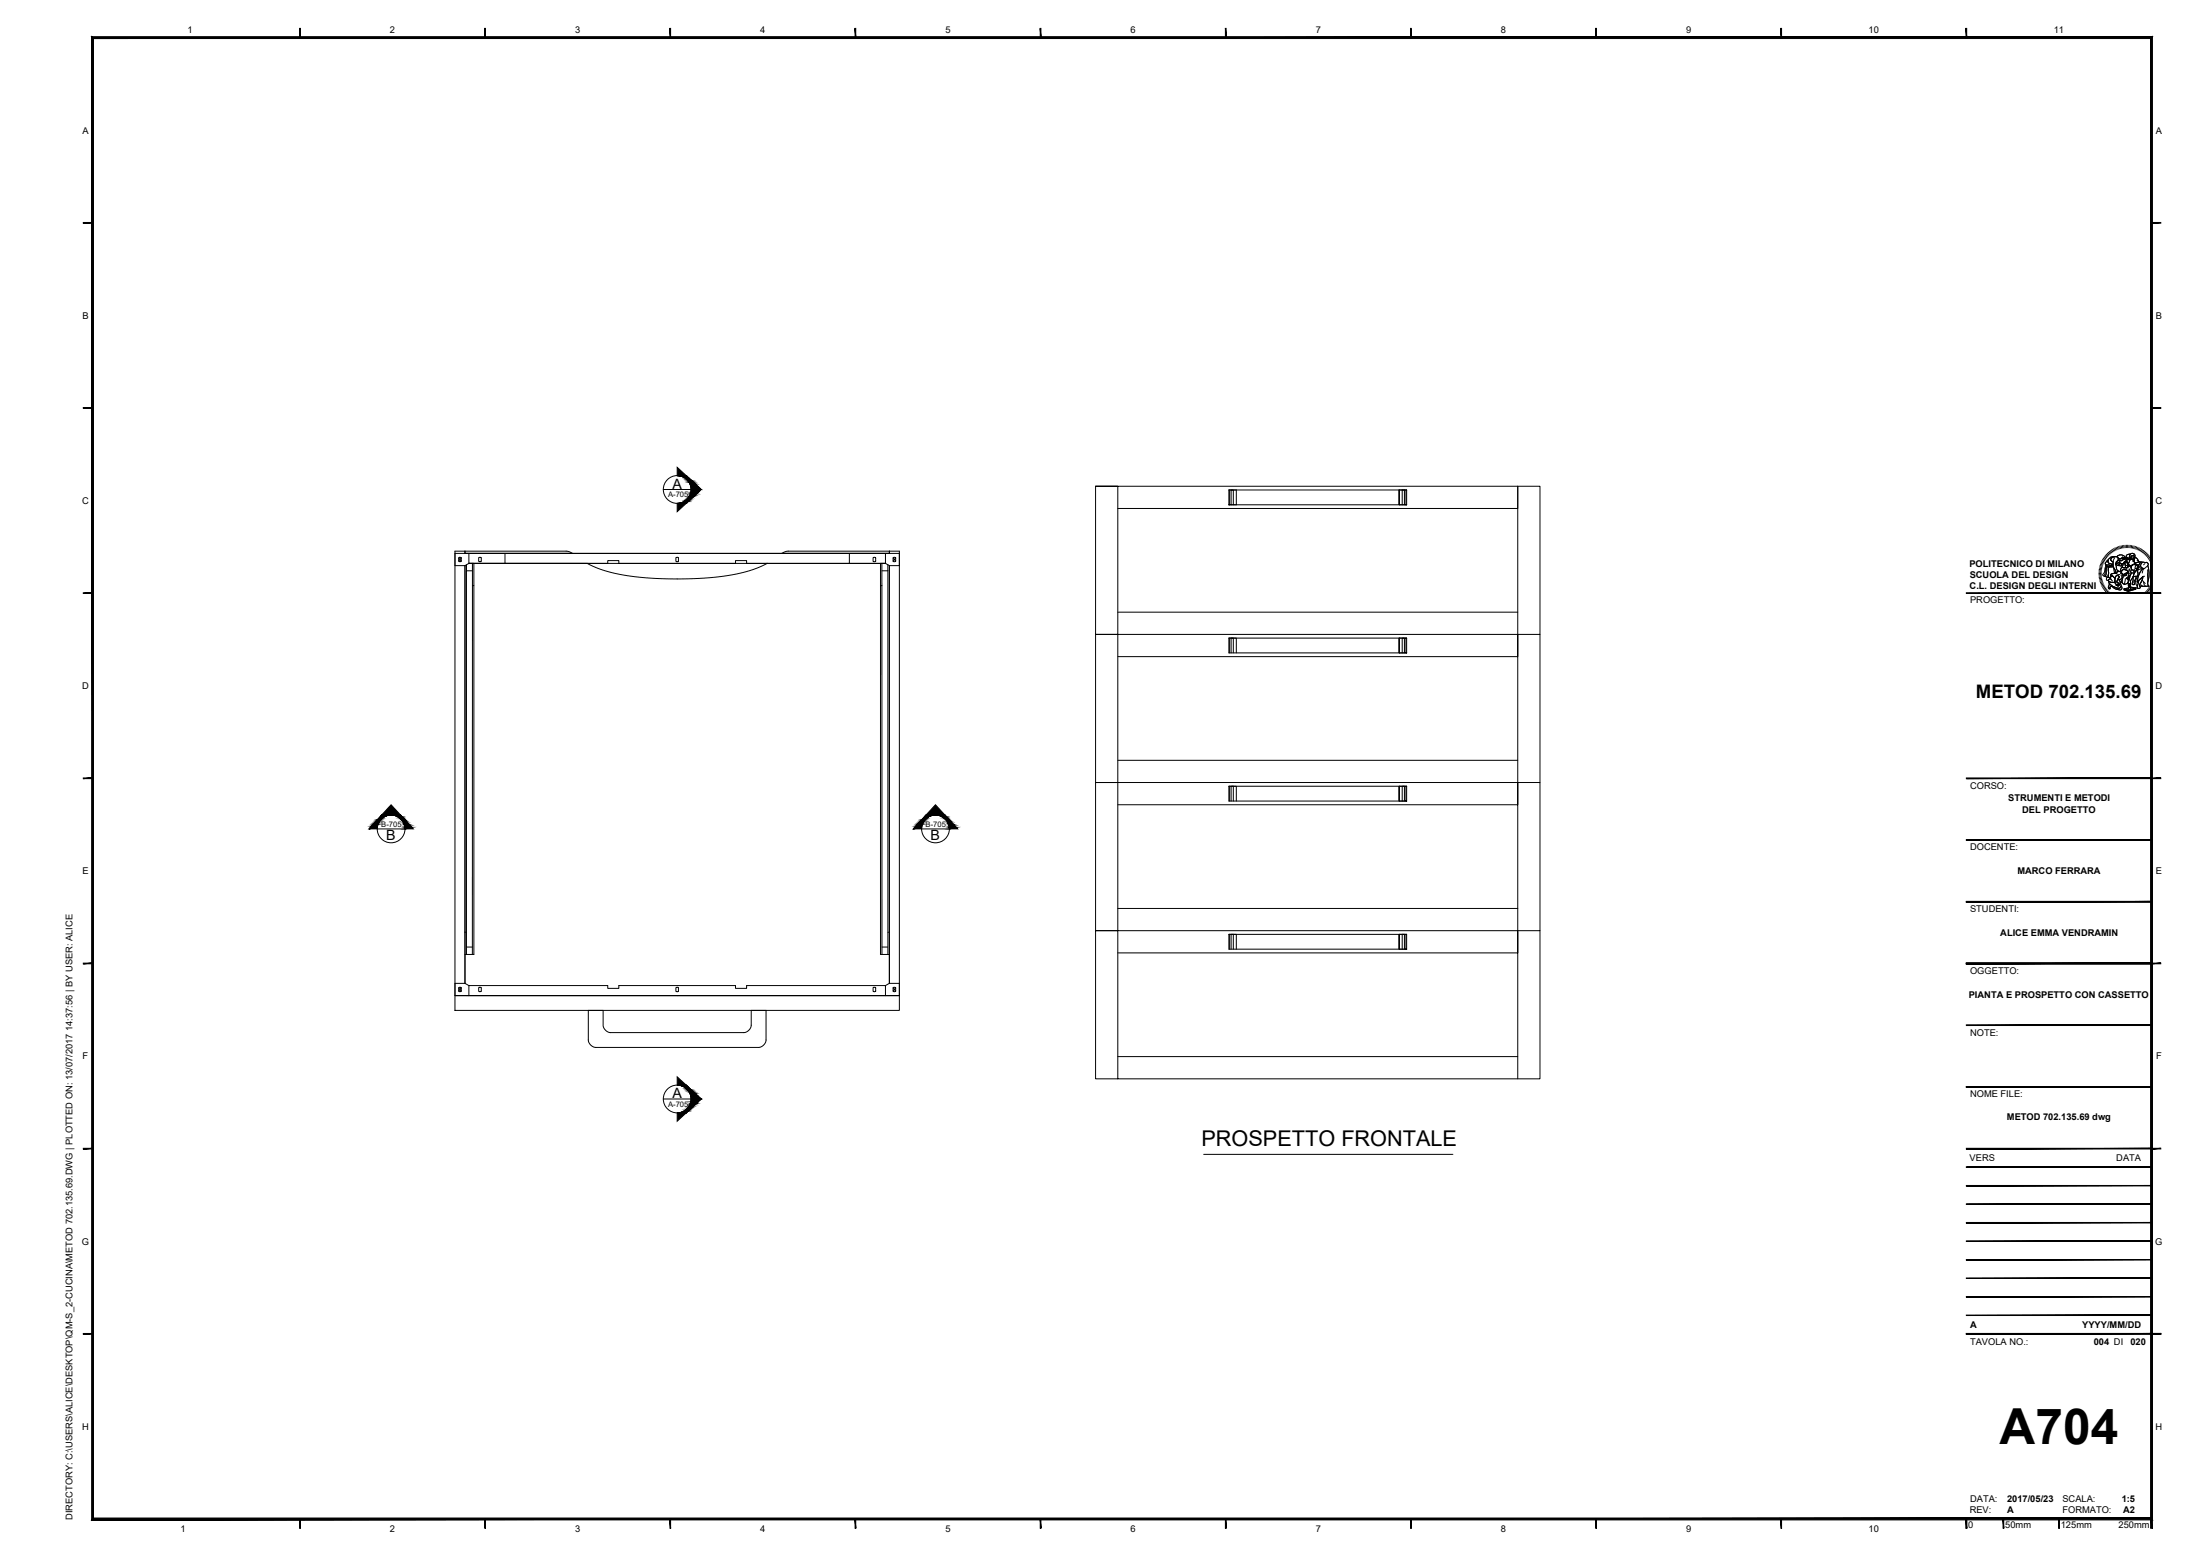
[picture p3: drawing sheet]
<svg xmlns="http://www.w3.org/2000/svg" width="594mm" height="420mm" viewBox="0 0 594 420" stroke-linecap="round" stroke-linejoin="round" font-family="sans-serif">
<!-- layer: A-FURN -->
<g fill="none" stroke="#000" stroke-width=".27">
<path d="M295.8 131.3v40h120v-40h-120h6v40M301.8 137.3h108v-6v40M331.8 132.3h48v4h-48zM332 132.3v4h-.2h2v-4M332.5 136.3v-4h.5v4M377.8 132.3v4M378.6 132.3v4M379.3 132.3v4M379.7 132.3v4h.1h-2v-4h2M125.6 148.8v.6h29l-1.6-.6h-30.1v120h120v-120h-30.2l-1.6 .6h29.1v-.6M125.6 152.7v112.8M126.6 152.1h32l4 1.8 5.2 1.3 6.9 .8 7.2 .3 8.1-.2 7.1-.8 5.4-1.2 4.7-2h31.9"/>
<path d="M240.2 152.7v112.8M301.8 177.3h108v-6v40M301.8 165.3h108M331.8 172.3h2v4M331.8 172.3v4h48v-4M331.8 172.3h48M332 172.3v4M332.5 176.3v-4h.5v4M377.8 172.3v4M378.6 176.3v-4h.7v4M379.7 172.3v4h.1h-2v-4h2M415.8 171.3v40h-120v-40h6v40"/>
<path d="M301.8 217.3h108v-6v40M301.8 205.3h108M331.8 212.3h2v4M331.8 212.3v4h48v-4M331.8 212.3h48M332 212.3v4M332.5 216.3v-4h.5v4M377.8 212.3v4M378.6 216.3v-4h.7v4M379.7 212.3v4h.1h-2v-4h2M415.8 211.3v40h-120v-40h6v40M301.8 257.3h108v-6v40"/>
<path d="M301.8 245.3h108M331.8 252.3h2v4M331.8 252.3v4h48v-4M331.8 252.3h48M332 252.3v4M332.5 252.3v4M333 252.3v4M377.8 252.3v4M378.6 256.3v-4h.7v4M379.7 252.3v4h.1h-2v-4h2M415.8 251.3v40h-120v-40h6v40M122.9 268.8h120v4h-120z"/>
<path d="M158.9 272.8h4v4.4l.7 1.1 1.2 .5h36.2l1.1-.5 .7-1.1 .1-4.4h4l-.1 8.3-.7 1.2-1.1 .5h-44.4l-1-.5-.7-1.2zM301.8 285.3h108"/>
</g>
<!-- layer: meccanismi -->
<g fill="none" stroke="#000" stroke-width=".27">
<path d="M123.9 150.6h.6v1h-.6zM126 152.5v1.6M126.6 149.4v2.7h37.5v-.7h3v.7M126.6 152.1l-1 .6h-2.7v-3.3h120v3.3h-2.7l-1.1-.6h-37.5v-.7h-3v.7M126.6 152.1h1.4v105.6h-2.4M126.6 152.1h80.6M127.6 154.1h-1.6v101.6h1.6M127.6 158.1h.4M127.6 152.1v105.6M129.3 150.6h.6v1h-.6zM136.4 149.4v2.7M182.5 150.6h.7v1h-.7z"/>
<path d="M229.4 149.4v2.7M235.8 150.6h.6v1h-.6zM237.8 158.1h.4M238.1 152.1l.1 105.6M238.2 154.1h1.6v103.6M239.1 149.4v2.7h-1.3v105.6h2.4M239.8 152.5v1.6M241.2 150.6h.6v1h-.6zM125.6 251.7h.4M126 255.7v2M238.2 255.7h1.6M239.8 251.7h.4"/>
<path d="M123.9 266.7h.6v1h-.6zM126.6 268.8v-2.7h37.5v.8h3v-.8h31.5v.8h3v-.8h37.5v2.7M126.6 266.1l-1-.6h-2.7v3.3h120v-3.3h-2.7l-1.1 .6M129.3 266.7h.6v1h-.6zM182.5 266.7h.7l-.1 1h-.6zM235.8 266.7h.6v1h-.6zM241.2 266.7h.6v1h-.6z"/>
</g>
<!-- layer: viti -->
<path d="M123.9 150.7l.7 .8M124.6 150.7l-.7 .8M241.2 150.7l.7 .8M241.9 150.7l-.7 .8M123.9 266.8l.7 .8M124.6 266.8l-.7 .8M241.2 266.8l.7 .8M241.9 266.8l-.7 .8" fill="none" stroke="#000" stroke-width=".27"/>
<!-- layer: G-ANNO-DIM -->
<g fill="none" stroke="#000" stroke-width=".27">
<path d="M179.1 132.2h7.5M101.9 223.8h7.5M248.9 223.8h7.5M179.1 296.8h7.5M325 311.7h67.3"/>
<circle cx="182.9" cy="132.2" r="3.8"/>
<circle cx="105.6" cy="223.8" r="3.8"/>
<circle cx="252.6" cy="223.8" r="3.8"/>
<circle cx="182.9" cy="296.8" r="3.8"/>
</g>
<g fill="#000" stroke="#000" stroke-width=".27">
<path d="M182.9 126.2l2.4 2.2h-2.4zM183.3 135.9h2zM105.6 217.3l2.5 2.8h-5zM252.6 217.3l2.6 2.8h-5.1zM182.9 290.8l2.4 2.2h-2.4zM183.3 300.5h2z"/>
<path d="M182.9 135.9h2.4zM182.9 135.9h2.4l-2.4 2.3z"/>
<path d="M182.9 128.4l2.4 .1zM182.9 128.4l2.4 .1z"/>
<path d="M183.3 128.5h2.1zM183.3 128.5h2.1z"/>
<path d="M183.6 128.5l1.9 .1zM183.6 128.5l1.9 .1z"/>
<path d="M183.6 135.9h1.8zM183.3 135.9h2z"/>
<path d="M184 128.6l1.6 .1zM184 128.6l1.6 .1z"/>
<path d="M184 135.7h1.5zM183.6 135.9h1.8z"/>
<path d="M184.4 128.7l1.5 .2-.3-.2zM184.4 128.7l1.5 .2h-1.2z"/>
<path d="M184.4 135.6l1.1 .1 .1-.1zM184 135.7l.4-.1 1.1 .1z"/>
<path d="M184.7 128.9l1.4 .2-.2-.2zM184.7 128.9l1.4 .2h-1z"/>
<path d="M184.7 135.4l.9 .2 .3-.2zM184.4 135.6l.3-.2 .9 .2z"/>
<path d="M185.1 129.1l1.2 .3-.2-.3zM185.1 129.1l1.2 .3h-.9z"/>
<path d="M185.1 135.2l.8 .2 .2-.2zM184.7 135.4l.4-.2 .8 .2z"/>
<path d="M185.4 129.4l1.3 .3-.4-.3zM185.4 129.4l1.3 .3h-1.1z"/>
<path d="M185.4 135l.7 .2 .2-.2zM185.1 135.2l.3-.2 .7 .2z"/>
<path d="M185.6 129.7l1.4 .3-.3-.3zM185.6 129.7l1.4 .3h-1.1z"/>
<path d="M185.6 134.7l.7 .3 .4-.3zM185.6 134.7l.7 .3h-.9z"/>
<path d="M185.9 130l1.4 .3-.3-.3zM185.9 130l1.4 .3h-1.2z"/>
<path d="M185.9 134.4l.8 .3 .3-.3zM185.9 134.4l.8 .3h-1.1z"/>
<path d="M186.1 130.3l1.6 .4-.4-.4zM186.1 130.3l1.6 .4h-1.4z"/>
<path d="M186.1 134.1l.9 .3 .3-.3zM186.1 134.1l.9 .3h-1.1z"/>
<path d="M186.3 130.7l1.8 .3-.4-.3zM186.3 130.7l1.8 .3h-1.7z"/>
<path d="M186.3 133.7l1 .4 .4-.4zM186.3 133.7l1 .4h-1.2z"/>
<path d="M186.4 131l2.1 .4-.4-.4zM186.4 131l2.1 .4h-2z"/>
<path d="M186.4 133.3l1.3 .4 .4-.4zM186.4 133.3l1.3 .4h-1.4z"/>
<path d="M186.5 131.4l2.5 .4-.5-.4zM186.5 131.4l2.5 .4h-2.4z"/>
<path d="M186.5 133l1.6 .3 .4-.3zM186.5 133l1.6 .3h-1.7z"/>
<path d="M186.6 131.8l2.8 .4-.4-.4zM186.6 131.8l2.8 .4h-2.8z"/>
<path d="M186.6 132.6l1.9 .4 .5-.4zM186.6 132.6l1.9 .4h-2z"/>
<path d="M186.6 132.2l2.4 .4 .4-.4zM186.6 132.2l2.4 .4h-2.4z"/>
<path d="M99.6 223.8l2.3-.4v.4zM100 223.4l-.4 .4 2.3-.4z"/>
<path d="M100 223.4l1.9-.4v.4zM100.3 223l-.3 .4 1.9-.4z"/>
<path d="M100.3 223l1.7-.3-.1 .3zM100.7 222.7l-.4 .3 1.7-.3z"/>
<path d="M100.7 222.7l1.5-.4-.2 .4zM101 222.3l-.3 .4 1.5-.4z"/>
<path d="M101 222.3l1.4-.4-.2 .4zM101.4 221.9l-.4 .4 1.4-.4z"/>
<path d="M101.4 221.9l1.2-.3-.2 .3zM101.6 221.6l-.2 .3 1.2-.3z"/>
<path d="M101.6 221.6l1.2-.3-.2 .3zM101.9 221.3l-.3 .3 1.2-.3z"/>
<path d="M101.9 221.3l1.2-.3-.3 .3zM102.2 221l-.3 .3 1.2-.3z"/>
<path d="M102.2 221l1.2-.2-.3 .2zM102.4 220.8l-.2 .2 1.2-.2z"/>
<path d="M102.4 220.8l1.3-.2-.3 .2zM102.6 220.6l-.2 .2 1.3-.2z"/>
<path d="M102.6 220.6l1.5-.2-.4 .2zM102.8 220.4l-.2 .2 1.5-.2z"/>
<path d="M102.8 220.4l1.7-.1zM102.9 220.3l-.1 .1 1.7-.1z"/>
<path d="M102.9 220.3l1.9-.1zM102.9 220.3l1.9-.1z"/>
<path d="M103 220.2l2.2-.1zM103 220.2l2.2-.1z"/>
<path d="M103.1 220.1h2.5zM103.1 220.1h2.5z"/>
<path d="M106 220.1h2.2zM105.6 220.1h2.5z"/>
<path d="M106.4 220.2h1.8zM106 220.1h2.2z"/>
<path d="M106.8 220.3h1.5zM106.4 220.2h1.8z"/>
<path d="M107.1 220.4l1.2-.1 .2 .1zM106.8 220.3l.3 .1 1.2-.1z"/>
<path d="M107.5 220.6l1-.2 .1 .2zM107.1 220.4l.4 .2 1-.2z"/>
<path d="M107.8 220.8l.8-.2 .2 .2zM107.5 220.6l.3 .2 .8-.2z"/>
<path d="M108.1 221l.7-.2 .2 .2zM107.8 220.8l.3 .2 .7-.2z"/>
<path d="M108.4 221.3l.6-.3 .3 .3zM108.1 221l.3 .3 .6-.3z"/>
<path d="M108.6 221.6l.7-.3 .3 .3zM108.4 221.3l.2 .3 .7-.3z"/>
<path d="M108.9 221.9l.7-.3 .3 .3zM108.6 221.6l.3 .3 .7-.3z"/>
<path d="M109 222.3l.9-.4 .3 .4zM108.9 221.9l.1 .4 .9-.4z"/>
<path d="M109.2 222.7l1-.4 .3 .4zM109 222.3l.2 .4 1-.4z"/>
<path d="M109.3 223l1.2-.3 .4 .3zM109.2 222.7l.1 .3 1.2-.3z"/>
<path d="M109.3 223.4l1.6-.4 .3 .4zM109.3 223v.4l1.6-.4z"/>
<path d="M109.4 223.8l1.8-.4 .4 .4zM109.3 223.4l.1 .4 1.8-.4z"/>
<path d="M246.6 223.8l2.3-.4v.4zM247 223.4l-.4 .4 2.3-.4z"/>
<path d="M247 223.4l1.9-.4v.4zM247.3 223l-.3 .4 1.9-.4z"/>
<path d="M247.3 223l1.7-.3-.1 .3zM247.7 222.7l-.4 .3 1.7-.3z"/>
<path d="M247.7 222.7l1.5-.4-.2 .4zM248 222.3l-.3 .4 1.5-.4z"/>
<path d="M248 222.3l1.4-.4-.2 .4zM248.3 221.9l-.3 .4 1.4-.4z"/>
<path d="M248.3 221.9l1.3-.3-.2 .3zM248.7 221.6l-.4 .3 1.3-.3z"/>
<path d="M248.7 221.6l1.1-.3-.2 .3zM248.9 221.3l-.2 .3 1.1-.3z"/>
<path d="M248.9 221.3l1.2-.3-.3 .3zM249.2 221l-.3 .3 1.2-.3z"/>
<path d="M249.2 221l1.2-.2-.3 .2zM249.4 220.8l-.2 .2 1.2-.2z"/>
<path d="M249.4 220.8l1.3-.2-.3 .2zM249.6 220.6l-.2 .2 1.3-.2z"/>
<path d="M249.6 220.6l1.5-.2-.4 .2zM249.8 220.4l-.2 .2 1.5-.2z"/>
<path d="M249.8 220.4l1.7-.1zM249.9 220.3l-.1 .1 1.7-.1z"/>
<path d="M249.9 220.3l1.9-.1zM249.9 220.3l1.9-.1z"/>
<path d="M250 220.2l2.2-.1zM250 220.1h2.2z"/>
<path d="M250 220.1h2.6zM250 220.1h2.6z"/>
<path d="M253 220.1h2.2zM252.6 220.1h2.6z"/>
<path d="M253.4 220.2h1.8zM253 220.1h2.2z"/>
<path d="M253.8 220.3h1.5zM253.4 220.2h1.8z"/>
<path d="M254.1 220.4l1.2-.1 .1 .1zM253.8 220.3l.3 .1 1.2-.1z"/>
<path d="M254.5 220.6l.9-.2 .2 .2zM254.1 220.4l.4 .2 .9-.2z"/>
<path d="M254.8 220.8l.8-.2 .2 .2zM254.5 220.6l.3 .2 .8-.2z"/>
<path d="M255.1 221l.7-.2 .2 .2zM254.8 220.8l.3 .2 .7-.2z"/>
<path d="M255.4 221.3l.6-.3 .3 .3zM255.1 221l.3 .3 .6-.3z"/>
<path d="M255.6 221.6l.7-.3 .3 .3zM255.4 221.3l.2 .3 .7-.3z"/>
<path d="M255.9 221.9l.7-.3 .3 .3zM255.6 221.6l.3 .3 .7-.3z"/>
<path d="M256 222.3l.9-.4 .3 .4zM255.9 221.9l.1 .4 .9-.4z"/>
<path d="M256.2 222.7l1-.4 .3 .4zM256 222.3l.2 .4 1-.4z"/>
<path d="M256.3 223l1.2-.3 .4 .3zM256.2 222.7l.1 .3 1.2-.3z"/>
<path d="M256.3 223.4l1.6-.4 .3 .4zM256.3 223v.4l1.6-.4z"/>
<path d="M256.4 223.8l1.8-.4 .4 .4zM256.3 223.4l.1 .4 1.8-.4z"/>
<path d="M182.9 293h2.4zM182.9 293h2.4z"/>
<path d="M183.3 293l2.1 .1zM183.3 293l2.1 .1z"/>
<path d="M183.6 293.1l1.9 .1zM183.6 293.1l1.9 .1z"/>
<path d="M184 293.2l1.6 .1zM184 293.2l1.6 .1z"/>
<path d="M184.4 293.3l1.5 .2-.3-.2zM184.4 293.3l1.5 .2z"/>
<path d="M184.7 293.5l1.4 .2-.2-.2zM184.7 293.5l1.4 .2h-1z"/>
<path d="M185.1 293.7l1.2 .3-.2-.3zM185.1 293.7l1.2 .3h-.9z"/>
<path d="M185.1 299.8l.8 .2 .2-.2zM184.7 300l.4-.2 .8 .2z"/>
<path d="M185.4 294l1.3 .3-.4-.3zM185.4 294l1.3 .3h-1.1z"/>
<path d="M185.4 299.6l.7 .2 .2-.2zM185.1 299.8l.3-.2 .7 .2z"/>
<path d="M185.6 294.3l1.4 .3-.3-.3zM185.6 294.3l1.4 .3h-1.1z"/>
<path d="M185.6 299.3l.7 .3 .4-.3zM185.6 299.3l.7 .3h-.9z"/>
<path d="M185.9 294.6l1.4 .3-.3-.3zM185.9 294.6l1.4 .3h-1.2z"/>
<path d="M185.9 299l.8 .3 .3-.3zM185.9 299l.8 .3h-1.1z"/>
<path d="M186.1 294.9l1.6 .3-.4-.3zM186.1 294.9l1.6 .3h-1.4z"/>
<path d="M186.1 298.6l.9 .4 .3-.4zM186.1 298.6l.9 .4h-1.1z"/>
<path d="M186.3 295.2l1.8 .4-.4-.4zM186.3 295.2l1.8 .4h-1.7z"/>
<path d="M186.3 298.3l1 .3 .4-.3zM186.3 298.3l1 .3h-1.2z"/>
<path d="M186.4 295.6l2.1 .4-.4-.4zM186.4 295.6l2.1 .4h-2z"/>
<path d="M186.4 297.9l1.3 .4 .4-.4zM186.4 297.9l1.3 .4h-1.4z"/>
<path d="M186.5 296l2.5 .4-.5-.4zM186.5 296l2.5 .4h-2.4z"/>
<path d="M186.5 297.5l1.6 .4 .4-.4zM186.5 297.5l1.6 .4h-1.7z"/>
<path d="M186.6 296.4l2.8 .4-.4-.4zM186.6 296.4l2.8 .4h-2.8z"/>
<path d="M186.6 297.2l1.9 .3 .5-.3zM186.6 297.2l1.9 .3h-2z"/>
<path d="M186.6 296.8l2.4 .4 .4-.4zM186.6 296.8l2.4 .4h-2.4z"/>
<path d="M182.9 300.5h2.4zM182.9 300.5h2.4l-2.4 2.3z"/>
<path d="M183.6 300.4h1.8zM183.3 300.5h2z"/>
<path d="M184 300.3h1.5zM183.6 300.4h1.8z"/>
<path d="M184.4 300.2l1.1 .1 .1-.1zM184 300.3l.4-.1 1.1 .1z"/>
<path d="M184.7 300l.9 .2 .3-.2zM184.4 300.2l.3-.2 .9 .2z"/>
</g>
<!-- layer: G-ANNO-LOGO -->
<g fill="none" stroke="#000" stroke-width=".27">
<path d="M566.8 154.8h.6M566.8 154.5h.6M566.8 154.1l.7 .1M566.8 153.8l.7 .1M566.9 153.4l.7 .1M567 153.1l.6 .1M567.1 152.7l.6 .2M567.2 152.4l.6 .2M567.3 152l.6 .3M567.4 151.7l.6 .3M567.4 155.2h-.6M567.5 155.5h-.7"/>
<path d="M567.5 155.8l-.7 .1M567.5 156.1l-.6 .2M567.6 151.4l.6 .3M567.6 156.5l-.6 .1M567.7 156.8l-.7 .2M567.7 151.1l.6 .3M567.8 157.1l-.7 .2M567.9 157.4l-.6 .2M567.9 150.8l.6 .3M568 157.7l-.6 .3M568.1 150.5l.6 .4M568.2 158l-.6 .3"/>
<path d="M568.3 158.3l-.6 .3M568.3 150.2l.6 .4M568.5 158.6l-.6 .3M568.6 149.9l.5 .5M568.6 152.5h.7a.84 .84 0 0 0 1.3-.1l.1 .6-1 .1a.81 .81 0 0 1-1.1-.5zM568.7 152.5v.4M568.7 158.8l-.6 .4M568.8 149.6l.5 .5M568.8 153l-.2 .5-.2 1.3-.3 .7 .4 .2M568.9 159.1l-.6 .4M568.9 151.5l.4-.3-.1 .3a.83 .83 0 0 0 1 .8l.3 .1-.5 .4-1-.2a.51 .51 0 0 1-.5-.4 .51 .51 0 0 1 .3-.6zM569.1 149.4l.4 .5"/>
<path d="M569.1 159.3l-.6 .5M569.1 153l.4 .1-.2 .4 .1 1.3-.1 1-.1 .1a.43 .43 0 0 1-.6-.2 .43 .43 0 0 1 .1-.6l.1-1.4zM569.1 153l-.3 .6-.2 1.8a.39 .39 0 0 0 .1 .5 .39 .39 0 0 0 .5 0M569.3 151.2l-.6 .6a.44 .44 0 0 0-.2 .5 .44 .44 0 0 0 .5 .3l.5-.1 .5 .3 .6-.4M569.3 159.6l-.5 .4M569.3 149.1l.5 .6M569.3 156.6a1.22 1.22 0 0 0 1.8 .5M569.3 151l.7-.6 1.3-.1a.99 .99 0 0 0-1.2 1l.5 .4v.7l-.5-.1a.77 .77 0 0 1-.9-.8zM569.5 157v.5l.8 .7 1.9 .8M569.5 157l.5 .2 1.1-.1 .1 .5 .3 .3v.2l.2-.2 .3 .4-.2-.6 .3 .5-.1-.5 .4 .1-.8-.7 .3-.7 .4 .2 .3 1a.79 .79 0 0 1 0 .9 .79 .79 0 0 1-.9 .3l-1.6-.8-.6-.6zM569.5 159.8l-.5 .5M569.5 153.1l1.2-.1 .6 1.2-.1 .5-.4 .1a.6 .6 0 0 0-.8 .7l.2 .1-.4 .5a.55 .55 0 0 1-.5-.9v-1.7z"/>
<path d="M569.5 153.1l-.2 .6v2.1M569.6 148.9l.4 .5M569.6 157.6l.9 .7 1.1 .5a.86 .86 0 0 0 1.2-.6 .65 .65 0 0 1 0 1 .65 .65 0 0 1-.9 0l-1.3-.6a.45 .45 0 0 0-.5-.3 .45 .45 0 0 0-.3 .5v.2h-.3a.91 .91 0 0 1 0-1.2zM569.6 157.6l-.1 .2a.84 .84 0 0 0 0 1.2l.4-.2-.2-.1a.49 .49 0 0 1 .4-.4 .49 .49 0 0 1 .5 .3l.9 .5a1.05 1.05 0 0 0 1.5-.1l-.2-.8M569.8 156.1a.51 .51 0 0 0-.8-.1 .51 .51 0 0 0 .1 .7 .72 .72 0 0 1 .7-.4 .72 .72 0 0 1 .6 .6h.1M569.9 148.7l.4 .5M570 155.7l.4-.2 .2 .1a.71 .71 0 0 1 .5 1v.5a1.19 1.19 0 0 1-1.8-.5l.7-.2-.2-.3zM570 155.1l1.2-.4 .4 .1 .1-.4 .5-.1 .6 .2 .2 .3a1 1 0 0 1 .1 1.3 1 1 0 0 1-1.1 .4v-.3a.47 .47 0 0 0 .1-.8 .47 .47 0 0 0-.8 .3l-.2 .4-.7-.6a.29 .29 0 0 1-.4 0 .29 .29 0 0 1 0-.4zM570.2 148.5l.3 .6M570.3 150.6a.93 .93 0 0 1 1-.3 .93 .93 0 0 1 .7 .9l-.3 .4a.91 .91 0 0 0-.2 1.3 1.1 1.1 0 0 0 .7 1.4l-.5 .1-.2 .4a.55 .55 0 0 1-.3-.8l-.5-1-.1-1.3a.61 .61 0 0 1-.5-.4 .61 .61 0 0 1 .2-.7zM570.4 155.4l.7 .7M570.4 155.5l-.5 .4 .1 .5"/>
<path d="M570.5 148.3l.3 .6M570.7 153h-1.4a.68 .68 0 0 0-.8 .2 .68 .68 0 0 0-.1 .8l-.1 .5-.5 .7 .3 .3M570.8 148.1l.3 .6M570.8 153.4l.2 1.4M571 150.6l-.4 .8v1.1l.6 1.5a.55 .55 0 0 0 .3 .8l.2-.4 .5-.2a1.03 1.03 0 0 1-.7-1.4 1.45 1.45 0 0 1 .5-1.7 .92 .92 0 0 0-1.2-.8l-.9 .2-.6 .5-.1 .5a.83 .83 0 0 0 1 .8l.3 .1M571.1 148l.3 .6M571.2 154.7l-.4 .1a.61 .61 0 0 0-.8 .7l.2 .1M571.3 150.3a1.01 1.01 0 0 0-1.3 1l.6 .3M571.4 147.8l.3 .6M571.5 155.4a.46 .46 0 0 1 .7 .2 .46 .46 0 0 1-.2 .6l-.4 .9 .8 .8-.4-.2 .1 .5-.3-.5 .1 .6-.2-.4-.2 .2v-.2l-.4-.6v-1.1zM571.5 155.4a.47 .47 0 0 1 .7 .2 .47 .47 0 0 1-.2 .6l-.4 1 .8 .7-.4-.2 .1 .5-.3-.5 .1 .6-.2-.4-.2 .2v-.2l-.4-.6v-1.1zM571.5 151.7l.4-.3 .6-.1-.1 .5-1.1 .5z"/>
<path d="M571.5 152.2l.8-.3 .3 .2a.33 .33 0 0 0-.4 .2 .33 .33 0 0 0 .2 .4 .61 .61 0 0 1-.9-.5zM571.6 152.2a.57 .57 0 0 0 .8 .5M571.7 150.4l.7-.6 1.1 .2a.3 .3 0 0 1 .3 .5 .3 .3 0 0 1-.5 .1l-.2-.2-.5 .5-.6-.2M571.8 147.7l.2 .6M571.8 150.1l1.1-.3 .7 .4a.23 .23 0 0 1 .2 .3 .23 .23 0 0 1-.3 .1l-.4-.2v.2l-.7 .3-.7-.5zM572 150.7l.6 .2 .6-.5 .3 .2-.2 .6-.4 .2-.5-.2-.5 .2zM572.1 147.6l.2 .6M572.2 154.3l.6 .2 .4 .7a.77 .77 0 0 1-.3 1M572.3 152.2h.8l-.2 .1a.38 .38 0 0 1-.4 .6 .38 .38 0 0 1-.2-.7zM572.3 156.6l.3 1a.79 .79 0 0 1 .1 .9 .79 .79 0 0 1-.9 .3M572.3 151.9l.3 .2M572.4 151.6v.2l-1.1 .5"/>
<path d="M572.4 155.1l-.8 .2M572.4 147.5l.2 .6M572.5 151.3l-.4 .5M572.6 154.8l.7 .5M572.7 152.1a.34 .34 0 0 0-.4 .4 .34 .34 0 0 0 .4 .3 .34 .34 0 0 0 .2-.5l.2-.1-.6 .1M572.7 155.3a.7 .7 0 0 1 .2 .9 .7 .7 0 0 1-1 .2M572.8 154.5v-.3l.6-.4 1 .2 .1 .3a.27 .27 0 0 1 .1 .4 .27 .27 0 0 1-.4 0l-1 .4 .6 .4 .4-.3 .1-.4a.44 .44 0 0 0 .3-.4 .44 .44 0 0 0-.4-.4l-.9-.2-.5 .7-.2-.1v-.5l.5-.8 .2 .2h1.1l.5-.4v-.3l.6 .2 .1 1a.69 .69 0 0 0-.1 1l-.3 .6-.4 .2-.2 .5-.3-.1 .1 .3a.23 .23 0 0 1 .3 .1 .23 .23 0 0 1 0 .3l.2-.2-.3 1a.95 .95 0 0 1-1.5 0l-.3-.4 .3-.6 .2-1.1M572.8 147.4l.1 .6M572.8 154.2l.6-.4h.6l.5 .5a.29 .29 0 0 1 .1 .4 .29 .29 0 0 1-.5 0l-.2 .2a.47 .47 0 0 1-.6 .3 .47 .47 0 0 1-.4-.4zM572.8 157.1l.8 .7M573 151.2v.1M573.1 150.8l.2 .1"/>
<path d="M573.1 153.1a1.27 1.27 0 0 0-.5 1.3M573.1 156.5v.9M573.1 147.3l.1 .7M573.1 150.9h.1M573.2 155.1l1.2-.4-.2 .5-.4 .3zM573.2 155.9l-.3 1-.4 .4M573.5 151l.7-.2a.29 .29 0 0 1 .2 .5 .29 .29 0 0 1-.4-.1zM573.5 147.3l.1 .6M573.5 150.7l-.2 .5-.4 .2-.5-.2-.5 .2M573.5 151.9l.8-.3 .6 1.1a.22 .22 0 0 1-.1 .3 .22 .22 0 0 1-.3-.1 .22 .22 0 0 1 .2-.3l-.2-.7a.43 .43 0 0 0-.7-.1 .43 .43 0 0 0 .1 .7v.1a.49 .49 0 0 1-.1 .7 .49 .49 0 0 1-.7-.3zM573.6 159l2-.4 1.1 .2-2 .6zM573.6 159l1.1 .4v.3l-1.1-.4z"/>
<path d="M573.8 151.8l.7 .1 .2 .5a.64 .64 0 0 1-.1 .7 .64 .64 0 0 1-.7 .2zM573.8 147.2l.1 .7M573.9 150.8v-.2a.52 .52 0 0 1 .6-.1 .52 .52 0 0 1 .3 .5l-.3 .2M573.9 155.3h.1M573.9 156.2l-.3 1.6 1-.2M574 150.6a.5 .5 0 0 1 .5 0 .5 .5 0 0 1 .2 .5l-.8-.3zM574 154.9l.1 .1M574 155.2l.1 .1M574.1 155h-.1M574.1 152h.1M574.2 152l-.2 .1M574.2 147.2v.7"/>
<path d="M574.3 151l-.4-.2-.4 .2h.3a.36 .36 0 0 0 .3 .3 .36 .36 0 0 0 .4-.3l-.2-.2v.2M574.3 156l.3 .1 .2-.5 .4-.2-.3 1.1-.2 .2a.23 .23 0 0 0 0-.3 .23 .23 0 0 0-.3-.1zM574.3 153.3v.7M574.4 154.8l-.2 .5a.5 .5 0 0 1-.8-.1M574.4 151.8l.2 .3-.1 .1M574.5 152a.43 .43 0 0 0-.7-.2 .43 .43 0 0 0 .1 .7 .51 .51 0 0 1-.1 .8 .51 .51 0 0 1-.7-.3l.6-1.3 .8 .1 .4 .8a.24 .24 0 0 1-.1 .4 .24 .24 0 0 1-.3-.3M574.5 147.2v.7M574.6 152.3l-.2 .1M574.6 152.1a.41 .41 0 0 1 0 .6 .41 .41 0 0 1-.6 0l-.1-.1M574.6 153l-.3 .3h-.4M574.7 159.4l2-.6v.3l-2 .6zM574.7 159.4v.3"/>
<path d="M574.7 151h.2l.1 .5-.2 .7M574.8 155.6h.1M574.8 156.2l-.1 .5 .2-.2M574.8 150.6l.1 .4M574.9 152.6l-.1-.5a.89 .89 0 0 0 0-1.1l-.4-.5a.45 .45 0 0 1-.2-.6 .45 .45 0 0 1 .6-.2h.5l-.3 .7 .1 .8 .2-.1v-.4l.3 .3 .5-.1-.1 .6 .2-.1 .4 .7-1.1 .7M574.9 147.2v.7M575 155.9l-.2 .3v-.3M575 153.6l-.2 1.4M575 152.8l.4 .2M575.1 157.6h.1l.2 1-.3-.5-.4 .7zM575.1 154.8l-.4 .3v.5M575.2 155.4l-.4 .2-.2 .5h-.4l.3 .3 .3-.1"/>
<path d="M575.2 153.7l-.4 .8M575.3 147.2l-.1 .7M575.3 149.7h-.5a.61 .61 0 0 0-.6 .7M575.4 150.7l.2 .3 .5-.1M575.4 149.5h.6l.4 .1 .1 .4v.7l-.4 .9v-.7l.2-.5a.35 .35 0 0 0-.1-.4 .35 .35 0 0 0-.5 .1l-.3 .3-.1 .7-.2 .1-.1-.8zM575.4 149.5l.6-.1 .4 .2 .1 .4v.7l-.4 .9 .2-1.3a.27 .27 0 0 0-.1-.3 .27 .27 0 0 0-.3 .1h-.4l-.2 1-.2 .1-.1-.8zM575.5 152.8l.2-.2a.95 .95 0 0 1 1.2-.1 .62 .62 0 0 1 .7 .4 .62 .62 0 0 1-.4 .8 .88 .88 0 0 1-.8 .5 .88 .88 0 0 1-.8-.5zM575.5 150.4l.3 .1M575.5 150.1h.4a.29 .29 0 0 1 .4-.1 .29 .29 0 0 1 0 .4l-.2 .5-.5 .1-.3-.3zM575.5 154.8l.9-.2-.7 1.6a1.5 1.5 0 0 0-.5 1.5l-.1-.1-.3 .6-.2-.9zM575.5 154.8l-.9 2.5 .2 .9 .4-.6 .2 1.4-.3-.9-.4 1 .1-.9M575.6 150.9h.1"/>
<path d="M575.6 153.8a.62 .62 0 0 0-.1 1l1-.2 .4-.6M575.6 147.3l-.1 .7M575.6 150.5h.1M575.7 150.8h.1M576 147.4l-.2 .6M576 150.6l.2 .1M576 150.6v.1M576.1 155.7l.7-.1-.1 .7-.4 .7 .2 .7-.4 .2-.4-.2zM576.2 151.4l.4 .7M576.3 153.9h.1M576.3 147.4l-.2 .7M576.4 152.3l1-.5 .8-.1-.7 1z"/>
<path d="M576.4 154.6l-.7 1.6a1.5 1.5 0 0 0-.5 1.5M576.5 153.8l-.3 .1M576.5 150.4a1.28 1.28 0 0 1 .9 1.1l.3 .2-.6 .2a.51 .51 0 0 1-.6 .1 .51 .51 0 0 1-.3-.6zM576.5 150.4l.7 .6 .2 .4M576.5 154.1l-.1 .1M576.7 147.5l-.2 .7M576.7 158.8v.3l-2 .6-1.1-.4v-.3l1.1 .4 2-.6a5.9 5.9 0 0 0-3.1 .2M576.8 155.7l-.5 1.3 .2 .7-.2 .2-.6-.2 .3-1.9M577 147.7l-.2 .6M577 153.8h.3l-.1 .7a.68 .68 0 0 1-.2 1.1l-1 .1 .4-1.1zM577.1 153.5l-.1 .4M577.1 152.5l.3 .1 .2 .3"/>
<path d="M577.1 151.3l.5 .4M577.2 155.6l-1.2 .1M577.2 157l-.1 .2 .3 .2M577.3 147.8l-.2 .6M577.3 153.8v1.2l-.2 1a1.81 1.81 0 0 0-.1 2.1l.2 .1M577.5 156.7l1.1-1-.5 1.6a1.28 1.28 0 0 0-.2 1.4l-.1 .1a.46 .46 0 0 1-.7 0 .46 .46 0 0 1 .1-.7zM577.5 152.7a1.04 1.04 0 0 1 .6-.9 1.04 1.04 0 0 1 1.1 .1 .56 .56 0 0 1 .8 .2 .56 .56 0 0 1-.2 .8l-.3 .3a1.09 1.09 0 0 1-1.9-.3M577.6 152.9l-.5 .6a.64 .64 0 0 1-.3 .7 .64 .64 0 0 1-.7-.1l-.1-.1a.7 .7 0 0 1-.3-1.2l.6-.3a.32 .32 0 0 1 .4 .1 .32 .32 0 0 1-.1 .5v.2a.22 .22 0 0 0 .1 .3 .22 .22 0 0 0 .3-.2l.2-.4-.1-.5-.7-.2-.8 .4-.1 .6M577.6 154.5v.5M577.7 147.9l-.3 .6M578 148.1l-.3 .6M578 153.7l-.8 .1"/>
<path d="M578.1 157.9l.6 .4M578.3 148.3l-.4 .5M578.3 151.7a2.54 2.54 0 0 0-2 .6M578.5 156.7l.8 .9M578.5 153.7a6.7 6.7 0 0 0-1.4 3.4l1.5-1.4 .5-.1M578.6 151.8a.92 .92 0 0 0-.6 1 .92 .92 0 0 0 1 .7M578.6 151.8l.7 .2a.5 .5 0 0 1 .6 0 .5 .5 0 0 1 .1 .7l.2 1.1a8 8 0 0 1-.2 3.7l.2 .8h-1.9a.45 .45 0 0 1-.6-.3 .45 .45 0 0 1 .3-.5l.6-1.8-1.5 1.4a5.8 5.8 0 0 1 1.5-3.4l.4-.1a.93 .93 0 0 1-1-.8 .93 .93 0 0 1 .6-1zM578.6 148.4l-.4 .6M578.6 155.7l-.5 1.6a1.28 1.28 0 0 0-.2 1.4l-.1 .1a.46 .46 0 0 1-.7 0 .46 .46 0 0 1 .1-.7l.3-1.4M578.7 153.7l-.2 1M578.9 157.2l.1 .7 .5 .4M578.9 148.6l-.4 .6"/>
<path d="M579.1 152.2l-.2 .3M579.2 148.9l-.5 .5M579.2 159.9l.5 .5M579.4 159.7l.5 .5M579.4 149.1l-.4 .5M579.7 159.5l.5 .4M579.7 149.3l-.5 .5M579.9 159.2l.5 .4M579.9 153.9l.1 3.3M580 149.6l-.5 .5M580 152.7a9.5 9.5 0 0 1 0 5l.2 .6-2.4-.1M580.1 159l.5 .4"/>
<path d="M580.2 149.8l-.5 .5M580.2 158.7l.6 .4M580.4 158.4l.6 .4M580.4 150.1l-.5 .4M580.6 158.1l.6 .4M580.6 150.4l-.5 .4M580.7 157.8l.6 .3M580.8 150.7l-.5 .4M580.9 157.5l.6 .3M581 157.3l.6 .2M581 151l-.6 .3M581.1 156.9l.6 .2"/>
<path d="M581.2 156.6l.6 .2M581.2 151.3l-.6 .3M581.2 156.3l.7 .1M581.3 156l.7 .1M581.3 155.7h.7M581.4 151.6l-.7 .3M581.4 155.3l.7 .1M581.4 155.1h.7M581.5 152l-.6 .2M581.6 152.3l-.6 .2M581.7 152.6l-.6 .2M581.8 153l-.6 .1"/>
<path d="M581.9 153.3l-.6 .2M582 153.7l-.7 .1M582 154l-.7 .1M582.1 154.4h-.7M582.1 154.7l-.7 .1M569.7 160l-.4 .5M570 160.3l-.5 .5M570.2 160.5l-.4 .5M570.5 160.6l-.4 .6M570.8 160.8l-.4 .6M571.1 161l-.4 .6M571.3 161.1l-.3 .6"/>
<path d="M571.6 161.3l-.2 .6M571.9 161.4l-.2 .6M572.2 161.5l-.2 .6M572.6 161.6l-.2 .6M572.9 161.7l-.2 .6M573.2 161.7l-.1 .7M573.5 161.8l-.1 .7M573.8 161.8v.7M574.2 161.8l-.1 .7M574.5 161.8v.7M574.8 161.8l.1 .7M575.1 161.8l.1 .7"/>
<path d="M575.5 161.8l.1 .6M575.8 161.7l.1 .7M576.1 161.6l.2 .7M576.4 161.5l.2 .7M576.7 161.5l.2 .6M577 161.3l.3 .7M577.3 161.2l.3 .6M577.6 161.1l.3 .6M577.9 160.9l.3 .6M578.2 160.7l.3 .6M578.4 160.6l.4 .5M578.7 160.4l.4 .5"/>
<path d="M579 160.2l.4 .5"/>
</g>
<!-- layer: G-ANNO-TTLB -->
<g fill="#fff" stroke="#fff" stroke-width=".27">
<path d="M556 160.2l30.7 4.3-5.7-4.3zM556 160.2l30.7 4.3h-30.7z"/>
<path d="M581 145.6h5.7l-5.7 14.6zM586.7 145.6l-5.7 14.6 5.7 4.3z"/>
</g>
<path d="M556 160.2h25v-14.6h5.7v18.9h-30.7z" fill="none" stroke="#fff" stroke-width=".27"/>
<g fill="#000" stroke="#000" stroke-width=".27">
<path d="M80.9 7.7l.2 2.5v-2.5zM80.9 7.7l.2 2.5h-.2z"/>
<path d="M130.9 7.7l.2 2.5v-2.5zM130.9 7.7l.2 2.5h-.2z"/>
<path d="M180.9 7.7l.2 2.5v-2.5zM180.9 7.7l.2 2.5h-.2z"/>
<path d="M230.9 7.7l.2 2.5v-2.5zM230.9 7.7l.2 2.5h-.2z"/>
<path d="M280.9 7.7l.2 2.5v-2.5zM280.9 7.7l.2 2.5h-.2z"/>
<path d="M330.9 7.7l.2 2.5v-2.5zM330.9 7.7l.2 2.5h-.2z"/>
<path d="M380.9 7.7l.2 2.5v-2.5zM380.9 7.7l.2 2.5h-.2z"/>
<path d="M430.9 7.7l.2 2.5v-2.5zM430.9 7.7l.2 2.5h-.2z"/>
<path d="M480.9 7.7l.2 2.5v-2.5zM480.9 7.7l.2 2.5h-.2z"/>
<path d="M530.9 7.7l.2 2.5v-2.5zM530.9 7.7l.2 2.5h-.2z"/>
<path d="M25.2 10.4h555.5l.5-.5zM24.8 9.9h556.4l-556 .5zM24.8 9.9l.4 400v-399.5zM24.8 9.9l.4 400-.4 .5zM25.2 409.9l-.4 .5 555.9-.5zM24.8 410.4l555.9-.5 .5 .5zM580.7 10.4v399.5l.5 .5zM580.7 10.4l.5-.5v400.5z"/>
<path d="M22.5 60.3h2.5v-.2zM22.5 60.1h2.5l-2.5 .2z"/>
<path d="M581 60.3h2.5v-.2zM581 60.1h2.5l-2.5 .2z"/>
<path d="M22.5 110.3h2.5v-.2zM22.5 110.1h2.5l-2.5 .2z"/>
<path d="M581 110.3h2.5v-.2zM581 110.1h2.5l-2.5 .2z"/>
<path d="M22.5 160.3h2.5v-.2zM22.5 160.1h2.5l-2.5 .2z"/>
<path d="M531 160.3h50v-.2zM531 160.1h50l-50 .2z"/>
<path d="M581 160.3h2.5v-.2zM581 160.1h2.5l-2.5 .2z"/>
<path d="M22.5 210.3h2.5v-.2zM22.5 210.1h2.5l-2.5 .2z"/>
<path d="M531 210.3h50v-.2zM531 210.1h50l-50 .2z"/>
<path d="M581 210.3h2.5v-.2zM581 210.1h2.5l-2.5 .2z"/>
<path d="M531 226.9h50v-.2zM531 226.7h50l-50 .2z"/>
<path d="M531 243.4v.2l50-.2zM531 243.6l50-.2v.2z"/>
<path d="M531 243.6h50v-.2zM531 243.4h50l-50 .2z"/>
<path d="M22.5 260.2h2.5v-.1zM22.5 260.1h2.5l-2.5 .1z"/>
<path d="M531 260.1v.1l50-.1zM531 260.2l50-.1v.1z"/>
<path d="M531 260.1v.1l50-.1zM531 260.2l50-.1v.1z"/>
<path d="M531 276.7v.2l50-.2zM531 276.9l50-.2v.2z"/>
<path d="M531 260.1v.1l50-.1zM531 260.2l50-.1v.1z"/>
<path d="M531 260.1v.1l50-.1zM531 260.2l50-.1v.1z"/>
<path d="M581 260.2h2.5v-.1zM581 260.1h2.5l-2.5 .1z"/>
<path d="M531 293.4v.2l50-.2zM531 293.6l50-.2v.2z"/>
<path d="M531 293.4v.2l50-.2zM531 293.6l50-.2v.2z"/>
<path d="M22.5 310.3h2.5v-.2zM22.5 310.1h2.5l-2.5 .2z"/>
<path d="M531 315.1h50zM531 315.2l50-.1z"/>
<path d="M531 310.1v.2l50-.2zM531 310.3l50-.2v.2z"/>
<path d="M581 310.3h2.5v-.2zM581 310.1h2.5l-2.5 .2z"/>
<path d="M531 335.1h50zM531 335.2l50-.1z"/>
<path d="M531 330.1h50zM531 330.2l50-.1z"/>
<path d="M531 325.1h50zM531 325.2l50-.1z"/>
<path d="M531 320.1h50zM531 320.2l50-.1z"/>
<path d="M531 355.1h50zM531 355.2l50-.1z"/>
<path d="M531 350.1h50zM531 350.2l50-.1z"/>
<path d="M531 345.1h50zM531 345.2l50-.1z"/>
<path d="M531 340.1h50zM531 340.2l50-.1z"/>
<path d="M22.5 360.2h2.5v-.1zM22.5 360.1h2.5l-2.5 .1z"/>
<path d="M531 360.1v.1l50-.1zM531 360.2l50-.1v.1z"/>
<path d="M531 360.1v.1l50-.1zM531 360.2l50-.1v.1z"/>
<path d="M581 360.2h2.5v-.1zM581 360.1h2.5l-2.5 .1z"/>
<path d="M581 360.2h2.5v-.1zM581 360.1h2.5l-2.5 .1z"/>
<path d="M581 360.2h2.5v-.1zM581 360.1h2.5l-2.5 .1z"/>
<path d="M80.9 410.2l.2 2.5v-2.5zM80.9 410.2l.2 2.5h-.2z"/>
<path d="M130.9 410.2l.2 2.5v-2.5zM130.9 410.2l.2 2.5h-.2z"/>
<path d="M180.9 410.2l.2 2.5v-2.5zM180.9 410.2l.2 2.5h-.2z"/>
<path d="M230.9 410.2l.2 2.5v-2.5zM230.9 410.2l.2 2.5h-.2z"/>
<path d="M280.9 410.2l.2 2.5v-2.5zM280.9 410.2l.2 2.5h-.2z"/>
<path d="M330.9 410.2l.2 2.5v-2.5zM330.9 410.2l.2 2.5h-.2z"/>
<path d="M380.9 410.2l.2 2.5v-2.5zM380.9 410.2l.2 2.5h-.2z"/>
<path d="M430.9 410.2l.2 2.5v-2.5zM430.9 410.2l.2 2.5h-.2z"/>
<path d="M480.9 410.2l.2 2.5v-2.5zM480.9 410.2l.2 2.5h-.2z"/>
<path d="M530.9 410.2v2.5h.2zM530.9 410.2h.2v2.5z"/>
<path d="M530.9 410.2l.2 2.5v-2.5zM530.9 410.2l.2 2.5h-.2z"/>
<path d="M540.9 410.2l.2 2.5v-2.5zM540.9 410.2l.2 2.5h-.2z"/>
<path d="M555.9 410.2l.2 2.5v-2.5zM555.9 410.2l.2 2.5h-.2z"/>
<path d="M580.7 410.2l.5 2.5v-2.5zM580.7 410.2l.5 2.5h-.5z"/>
</g>
<text font-size="13.4" x="540" y="390">A704</text>
<text font-size="5.9" x="324.4" y="309.4">PROSPETTO FRONTALE</text>
<text font-size="5" x="533.6" y="188.4">METOD 702.135.69</text>
<g font-size="3.8">
<text x="181.6" y="132">A</text>
<text x="104.3" y="226.9">B</text>
<text x="251.3" y="226.9">B</text>
<text x="181.6" y="296.6">A</text>
</g>
<g font-size="2.5">
<text x="50.6" y="9">1</text>
<text x="105.3" y="9">2</text>
<text x="155.3" y="9">3</text>
<text x="205.3" y="9">4</text>
<text x="255.3" y="9">5</text>
<text x="305.3" y="9">6</text>
<text x="355.3" y="9">7</text>
<text x="405.3" y="9">8</text>
<text x="455.3" y="9">9</text>
<text x="504.6" y="9">10</text>
<text x="554.6" y="9">11</text>
<text x="22.2" y="36.1">A</text>
<text x="582.1" y="36.1">A</text>
<text x="22.2" y="86.1">B</text>
<text x="582.1" y="86.1">B</text>
<text x="22.2" y="136.1">C</text>
<text x="582.1" y="136.1">C</text>
<text x="531.8" y="153.1">POLITECNICO DI MILANO</text>
<text x="531.9" y="159.1">C.L. DESIGN DEGLI INTERNI</text>
<text x="531.9" y="156.1">SCUOLA DEL DESIGN</text>
<text x="532" y="162.9">PROGETTO:</text>
<text x="22.2" y="186.1">D</text>
<text x="582.1" y="186.1">D</text>
<text x="532" y="213">CORSO:</text>
<text x="542.3" y="216.4">STRUMENTI E METODI</text>
<text x="546.1" y="219.4">DEL PROGETTO</text>
<text x="532" y="229.6">DOCENTE:</text>
<text x="22.2" y="236.1">E</text>
<text x="544.8" y="236.1">MARCO FERRARA</text>
<text x="582.1" y="236.1">E</text>
<text x="532" y="246.3">STUDENTI:</text>
<text x="540.2" y="252.7">ALICE EMMA VENDRAMIN</text>
<text x="532" y="262.9">OGGETTO:</text>
<text x="531.6" y="269.4">PIANTA E PROSPETTO CON CASSETTO</text>
<text x="532" y="279.6">NOTE:</text>
<text x="22.3" y="286.1">F</text>
<text x="582.2" y="286.1">F</text>
<text x="532" y="296.3">NOME FILE:</text>
<text x="541.9" y="302.5">METOD 702.135.69 dwg</text>
<text x="531.9" y="313.6">VERS</text>
<text x="571.5" y="313.6">DATA</text>
<text x="22.1" y="336.1">G</text>
<text x="582" y="336.1">G</text>
<text x="532" y="358.6">A</text>
<text x="562.3" y="358.6">YYYY/MM/DD</text>
<text x="532" y="363.1">TAVOLA NO.:</text>
<text x="565.4" y="363.1">004 DI</text>
<text x="575.3" y="363.1">020</text>
<text x="22.2" y="386.1">H</text>
<text x="582.1" y="386.1">H</text>
<text x="532" y="405.6">DATA:</text>
<text x="542" y="405.5">2017/05/23</text>
<text x="556.9" y="405.6">SCALA:</text>
<text x="572.9" y="405.5">1:5</text>
<text x="19.5" y="410.4" transform="rotate(-90 19.5 410.4)">DIRECTORY: C:\USERS\ALICE\DESKTOP\QM-S_2-CUCINA\METOD 702.135.69.DWG | PLOTTED ON: 13/07/2017 14:37:56 | BY USER: ALICE</text>
<text x="48.8" y="413.6">1</text>
<text x="105.3" y="413.6">2</text>
<text x="155.3" y="413.6">3</text>
<text x="205.3" y="413.6">4</text>
<text x="255.3" y="413.6">5</text>
<text x="305.3" y="413.6">6</text>
<text x="355.3" y="413.6">7</text>
<text x="405.3" y="413.6">8</text>
<text x="455.3" y="413.6">9</text>
<text x="504.6" y="413.6">10</text>
<text x="531.5" y="412.7">0</text>
<text x="531.9" y="408.5">REV:</text>
<text x="541.5" y="412.7">50mm</text>
<text x="542" y="408.6">A</text>
<text x="556.5" y="412.7">125mm</text>
<text x="556.9" y="408.6">FORMATO:</text>
<text x="572.1" y="412.7">250mm</text>
<text x="573.4" y="408.6">A2</text>
</g>
<g font-size="2.1">
<text x="180.4" y="134.3">A-705</text>
<text x="103" y="223.3">B-705</text>
<text x="250" y="223.3">B-705</text>
<text x="180.4" y="298.9">A-705</text>
</g>
</svg>
